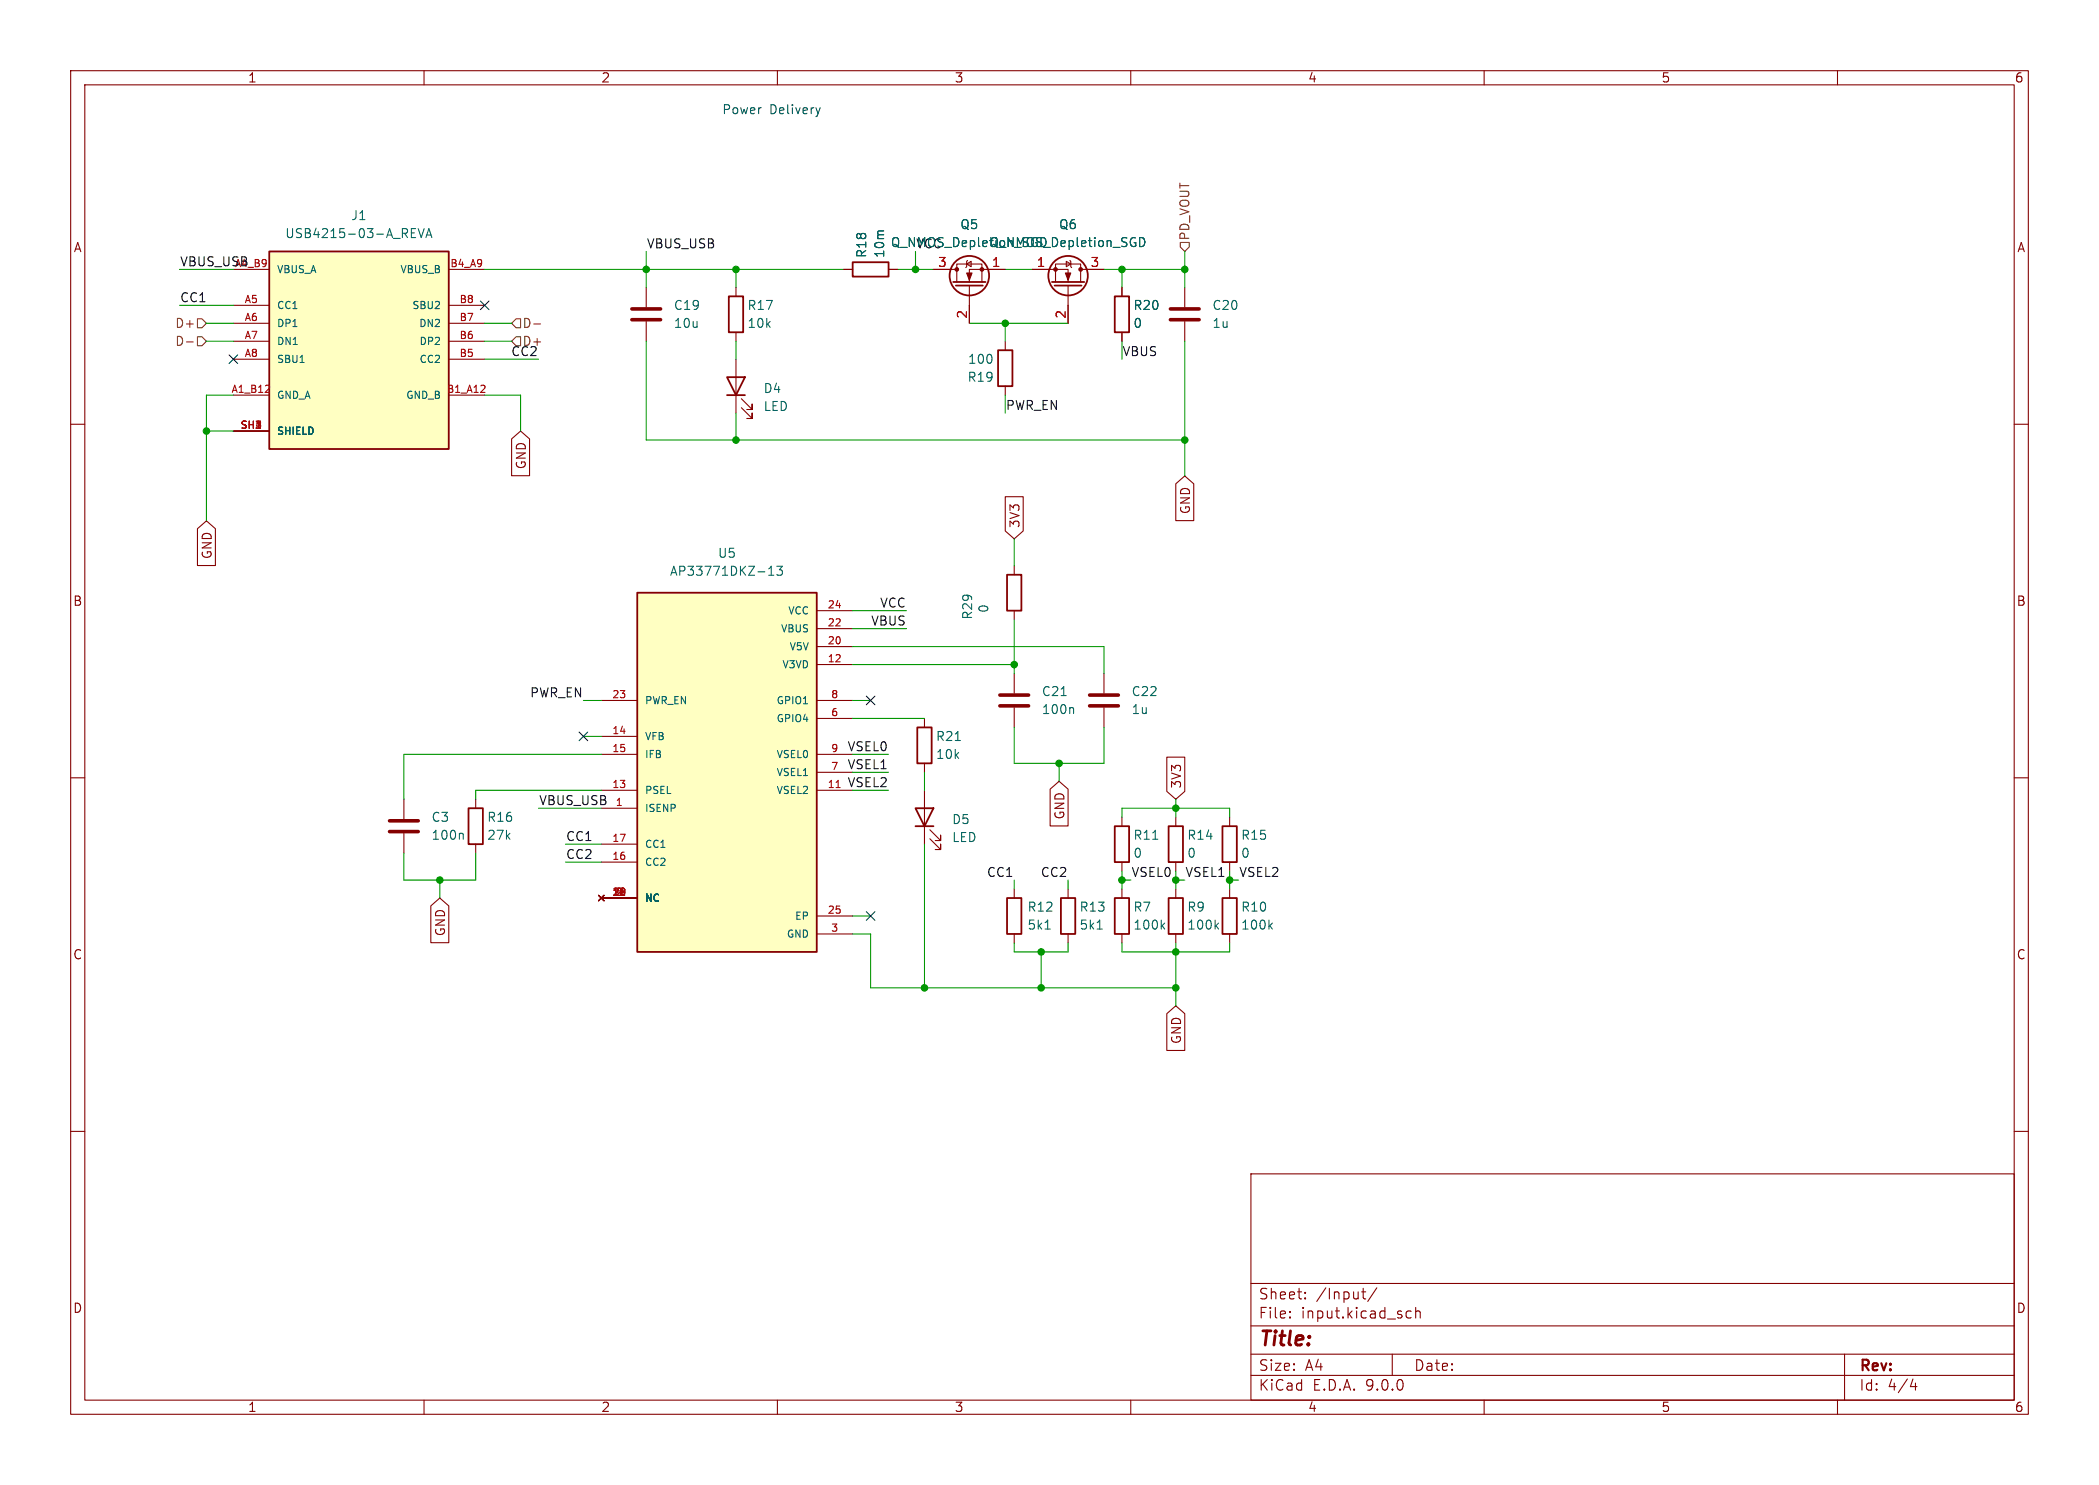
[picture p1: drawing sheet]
<svg xmlns="http://www.w3.org/2000/svg" width="297mm" height="210mm" viewBox="0 0 297 210" stroke-linecap="round" stroke-linejoin="round" font-family="sans-serif">
<g fill="none" stroke="#840000" stroke-width=".15">
<path d="M10 10h277v190h-277zM12 12h273v186h-273zM60 10v2M110 10v2M160 10v2M210 10v2M260 10v2M119.4 38.1h1.2M125.7 38.1h1.3M132.1 38.1h3.3M135.4 39.9v-2.6h3.5v2.6M136.8 37.3l.6-.3v.7z"/>
<path d="M136.9 36.8l-.1 .2v.7l-.1 .1M142.2 38.1h-5v1.8M137.2 40.4v5.3M167.6 40.6v2.8M167.6 45.5v2.8M10 60h2M285 60h2M143.5 80v1.3M143.5 86.4v1.2M10 110h2M57.1 113v2.8M57.1 117.9v2.8"/>
<path d="M166.4 115.6v1.2M285 110h2M166.4 121.9v1.3M166.4 125.7v1.3M166.4 132.1v1.3M10 160h2M177 166h108v32h-108zM285 160h2M60 198v2M110 198v2M160 198v2M177 194.5h108"/>
<path d="M177 191.5h108M177 187.5h108M177 181.5h108M182.5 186.3h.1l-.1 .1M182.5 186.3v.1M182.5 185.5v.1M182.5 185.5h.1l-.1 .1M184.7 183.6v.1M184.7 183.6h-.1l.1 .1M184.7 182.8v.1M184.7 182.8h-.1l.1 .1M192.7 182.7h.5"/>
<path d="M192.9 182.2v1.3l.1 .1 .2 .1M194.8 182.1l-1.3 2M197 191.5v3M199 186.3l.2 .1 .5-.1M199.7 185.5l-.5-.1-.2 .1M200.3 185.5a.37 .37 0 0 1 .7 .1v.8M200.3 184.9v1.5M210 198v2M260 198v2M261 191.5v6.5M270.7 195l-.4 1.1h.9M271 195.6v1"/>
</g>
<path d="M165.6 43.7h4.1M165.6 45.2h4.1M55.1 116.1h4.1M55.1 117.6h4.1" fill="none" stroke="#840000" stroke-width=".51"/>
<path d="M65.4 117.8l.1 .2v.7M172.1 130.9l.3 .5M172.4 130.5l-.5 .5" fill="none" stroke="#006464" stroke-width=".15"/>
<g fill="none" stroke="#840000" stroke-width=".25">
<path d="M120.6 37.1h5.1v2h-5.1zM134.9 39.9h4.5M135.3 40.4h3.8M142.5 81.3h2v5.1h-2zM165.4 116.8h2v5.1h-2zM165.4 127h2v5.1h-2z"/>
<circle cx="137.2" cy="39" r="2.79"/>
</g>
<g fill="#840000" stroke="#840000" stroke-width=".15">
<path d="M136.8 38.6h.7l-.3 1z"/>
<circle cx="135.4" cy="38.1" r=".25"/>
<circle cx="138.9" cy="38.1" r=".25"/>
</g>
<path d="M38.1 35.6h25.4v27.9h-25.4z" fill="#ffffc2"/>
<path d="M38.1 35.6h25.4v27.9h-25.4z" fill="none" stroke="#840000" stroke-width=".25"/>
<g fill="none" stroke="#840000" stroke-width=".15">
<path d="M33 38.1h5.1M63.5 38.1h5.1M33 43.2h5.1M33 45.7h5.1M33 48.3h5.1M33 50.8h5.1M33 55.9h5.1M63.5 43.2h5.1M63.5 45.7h5.1M63.5 48.3h5.1M63.5 50.8h5.1M63.5 55.9h5.1"/>
<path d="M33 61h5.1"/>
</g>
<path d="M58.2 32.9h.4M58.2 33.6h.6M58.2 32.3h.6M59.2 32.3l.4 1.3 .4-1.3M60.3 33.6l.4-1.3 .4 1.3M60.4 33.2h.6M42.5 51.3h.5" fill="none" stroke="#006464" stroke-width=".15"/>
<path d="M37.5 55.5h.6M38.1 54.6v.3M68 55.5h.6M68.6 54.6v.3" fill="none" stroke="#a90000" stroke-width=".15"/>
<path d="M90.2 83.8h25.4v50.8h-25.4z" fill="#ffffc2"/>
<g fill="none" stroke="#840000" stroke-width=".25">
<path d="M148.8 39.9h4.6M102.9 53.3h2.5l-1.3 2.6zM102.9 55.9h2.5M103.1 41.9h2.1v5.1h-2.1zM141.2 49.5h2.1v5.1h-2.1zM149.2 40.4h3.8M157.7 41.9h2.1v5.1h-2.1zM90.2 83.8h25.4v50.8h-25.4zM66.3 114.3h2v5.1h-2zM129.5 114.3h2.6l-1.3 2.5zM129.5 116.8h2.6M129.8 102.9h2v5.1h-2z"/>
<path d="M157.7 116.8h2.1v5.1h-2.1zM173 116.8h2v5.1h-2zM142.5 127h2v5.1h-2zM150.1 127h2v5.1h-2zM157.7 127h2.1v5.1h-2.1zM173 127h2v5.1h-2z"/>
<circle cx="151.1" cy="39" r="2.79"/>
</g>
<g fill="none" stroke="#840000" stroke-width=".15">
<path d="M119.4 38.1h1.2M125.7 38.1h1.3M132.1 38.1h2.5M139.7 38.1h2.5M146 38.1h5.1v1.8M149.4 39.9v-2.6h3.5v2.6M150.9 37l.6 .3-.6 .4zM151.4 36.8l.1 .2v.7l.1 .1M152.9 38.1h3.3M91.4 40.6v2.8M91.4 45.5v2.8M104.1 40.6v1.3"/>
<path d="M104.1 47v1.3M104.1 50.8v7.6M104.9 57.7l1.5 1.5v-.8v.8h-.7M104.9 56.4l1.5 1.5v-.7v.7h-.7M137.2 43.2v2.5M142.2 48.3v1.2M142.2 54.6v1.3M151.1 40.4v5.3M158.7 40.6v1.3M158.7 47v1.3M27.9 74.8l1.3-1.1 1.3 1.1v5.2h-2.6zM72.4 62.1l1.3-1.1 1.2 1.1v5.2h-2.5z"/>
<path d="M142.2 70.2h2.6v4.9l-1.3 1.1-1.3-1.1zM166.4 68.4l1.2-1.1 1.3 1.1v5.2h-2.5zM85.1 99.1h5.1M115.6 99.1h5M115.6 86.4h5M115.6 88.9h5M115.6 91.4h5M115.6 94h5M143.5 95.3v2.7M156.2 95.3v2.7M67.3 113v1.3M67.3 119.4v1.3"/>
<path d="M85.1 104.1h5.1M85.1 106.7h5.1M85.1 111.8h5.1M85.1 114.3h5.1M85.1 119.4h5.1M115.6 106.7h5M115.6 111.8h5M115.6 101.6h5M115.6 109.2h5M130.8 101.6v1.3M130.8 108v1.2M130.8 111.8v7.6"/>
<path d="M131.6 118.6l1.5 1.5v-.7v.7h-.8M131.6 117.3l1.5 1.6v-.8v.8h-.8M143.5 100.1v2.8M148.6 111.6l1.3-1.1 1.2 1.1v5.2h-2.5zM156.2 100.1v2.8M158.7 115.6v1.2M165.1 107.1h2.5v4.8l-1.2 1.1-1.3-1.1zM174 115.6v1.2M61 128.1l1.2-1.1 1.3 1.1v5.2h-2.5zM84.7 126.6l.8 .8M85.1 121.9h5.1M85.1 127h5.1"/>
<path d="M85.5 126.6l-.8 .8M115.6 129.5h5M115.6 132.1h5M143.5 125.7v1.3M143.5 132.1v1.3M151.1 125.7v1.3M151.1 132.1v1.3M158.7 121.9v1.3M158.7 125.7v1.3M158.7 132.1v1.3M174 121.9v1.3M174 125.7v1.3"/>
<path d="M174 132.1v1.3M165.1 143.4l1.3-1.2 1.2 1.2v5.2h-2.5z"/>
</g>
<path d="M118.3 111.4h.6" fill="none" stroke="#a90000" stroke-width=".15"/>
<g fill="none" stroke="#006464" stroke-width=".15">
<path d="M161.3 33.6a.64 .64 0 0 1 .7 .6 .64 .64 0 0 1-.7 .7M108.8 81.4h.7M108.8 80.4l.3-.3v1.3M109.9 80.1h.8l-.4 .5 .3 .1v.5l-.1 .2h-.4l-.2-.2M150.2 98.4h.7M135.2 104.7h.7M151.7 100.1l.2 .1v.7M163.1 118.7h.7M147.9 131.4h.7M155.2 131.4h.8M164.4 130.9l.4 .5M164.8 130.5l-.5 .5"/>
<path d="M179.7 130.9l.3 .5M180 130.5l-.4 .5"/>
</g>
<g fill="#840000" stroke="#840000" stroke-width=".15">
<path d="M150.7 38.6h.8l-.4 1z"/>
<circle cx="152.9" cy="38.1" r=".25"/>
<circle cx="149.4" cy="38.1" r=".25"/>
</g>
<path d="M89.4 43.7h4.1M89.4 45.2h4.1M141.5 98.3h4M141.5 99.8h4M154.2 98.3h4M154.2 99.8h4" fill="none" stroke="#840000" stroke-width=".51"/>
<path d="M167 34.3h1.3v.6l-.7 .7-.6-.7zM26.4 48.4h.9M27.9 47.6h.7l.6 .7-.6 .6h-.7zM27.9 45.1h.7l.6 .6-.6 .7h-.7zM73 47.6h.7v1.3h-.7l-.6-.6zM73 45.1h.7v1.3h-.7l-.6-.7zM75.5 45.8h1" fill="none" stroke="#725600" stroke-width=".15"/>
<g fill="none" stroke="#009600" stroke-width=".15">
<path d="M25.4 38.1h7.6M68.6 38.1h50.8M91.4 35.6v5M104.1 38.1v2.5M127 38.1h5.1M129.5 35.6v2.5M142.2 38.1h3.8M156.2 38.1h11.4M158.7 38.1v2.5M167.6 35.6v5M25.4 43.2h7.6M29.2 45.7h3.8"/>
<path d="M29.2 48.3h3.8M33 55.9h-3.8v17.8M68.6 45.7h3.8M68.6 48.3h3.8M68.6 55.9h5.1v5.1M68.6 50.8h7.6M91.4 48.3v13.9h76.2M104.1 48.3v2.5M104.1 58.4v3.8M137.2 45.7h13.9M142.2 45.7v2.6M142.2 55.9v2.5"/>
<path d="M158.7 48.3v2.5M167.6 48.3v19M29.2 61h3.8M143.5 76.2v3.8M82.5 99.1h2.6M120.6 91.4h35.6v3.9M120.6 99.1h2.6M120.6 86.4h7.7M120.6 88.9h7.7M120.6 94h22.9M143.5 87.6v7.7M76.2 114.3h8.9"/>
<path d="M80 119.4h5.1M82.5 104.1h2.6M85.1 111.8h-17.8v1.2M85.1 106.7h-28v6.3M120.6 101.6h10.2M120.6 111.8h5.1M120.6 109.2h5.1M120.6 106.7h5.1M130.8 109.2v2.6M130.8 119.4v20.3M143.5 102.9v5.1h12.7v-5.1M149.9 108v2.5"/>
<path d="M158.7 115.6v-1.3h15.3v1.3M166.4 113v2.6M57.1 120.7v3.8h10.2v-3.8M62.2 124.5v2.5M80 121.9h5.1M120.6 132.1h2.6v7.6h43.2M120.6 129.5h2.6M143.5 124.5v1.2M143.5 133.4v1.2h7.6v-1.2M147.3 134.6v5.1M151.1 124.5v1.2M158.7 123.2v2.5"/>
<path d="M158.7 133.4v1.2h15.3v-1.2M158.7 124.5h1.3M166.4 123.2v2.5M166.4 133.4v8.8M166.4 124.5h1.2M174 123.2v2.5M174 124.5h1.3"/>
</g>
<path d="M32.4 50.2l1.2 1.2M33.6 50.2l-1.2 1.2M68 42.6l1.2 1.2M69.2 42.6l-1.2 1.2M122.6 98.5l1.2 1.2M123.8 98.5l-1.2 1.2M81.9 103.5l1.3 1.2M83.2 103.5l-1.3 1.2M122.6 128.9l1.2 1.2M123.8 128.9l-1.2 1.2" fill="none" stroke="#000084" stroke-width=".15"/>
<path d="M116.1 15.2l-.3 .9" fill="none" stroke="#0000c2" stroke-width=".15"/>
<g fill="#009600" stroke="#009600" stroke-width=".15">
<circle cx="147.3" cy="134.6" r=".46"/>
<circle cx="166.4" cy="139.7" r=".46"/>
<circle cx="166.4" cy="134.6" r=".46"/>
<circle cx="158.7" cy="124.5" r=".46"/>
<circle cx="174" cy="124.5" r=".46"/>
<circle cx="166.4" cy="114.3" r=".46"/>
<circle cx="143.5" cy="94" r=".46"/>
<circle cx="167.6" cy="62.2" r=".46"/>
<circle cx="167.6" cy="38.1" r=".46"/>
<circle cx="29.2" cy="61" r=".46"/>
<circle cx="62.2" cy="124.5" r=".46"/>
<circle cx="149.9" cy="108" r=".46"/>
<circle cx="166.4" cy="124.5" r=".46"/>
<circle cx="130.8" cy="139.7" r=".46"/>
<circle cx="147.3" cy="139.7" r=".46"/>
<circle cx="104.1" cy="38.1" r=".46"/>
<circle cx="91.4" cy="38.1" r=".46"/>
<circle cx="142.2" cy="45.7" r=".46"/>
<circle cx="129.5" cy="38.1" r=".46"/>
<circle cx="104.1" cy="62.2" r=".46"/>
<circle cx="158.7" cy="38.1" r=".46"/>
</g>
<text font-size="2.8" fill="#840000" x="178" y="190.9">Title:</text>
<g font-size="2.1" fill="#840000">
<text x="178" y="184">Sheet:</text>
<text x="186.2" y="184">/Input/</text>
<text x="178" y="186.7">File:</text>
<text x="184.1" y="186.7">input.kicad_sch</text>
<text x="178" y="196.9">KiCad</text>
<text x="178" y="194.1">Size:</text>
<text x="184.7" y="194.1">A4</text>
<text x="185.7" y="196.9">E.D.A.</text>
<text x="193.3" y="196.9">9.0.0</text>
<text x="200" y="194.1">Date:</text>
<text x="263" y="194.3">Rev:</text>
<text x="263" y="196.9">Id:</text>
<text x="267.1" y="196.9">4/4</text>
</g>
<g font-size="1.8" fill="#840000">
<text x="35" y="11.9">1</text>
<text x="85" y="11.9">2</text>
<text x="135" y="11.9">3</text>
<text x="185" y="11.9">4</text>
<text x="235" y="11.9">5</text>
<text x="285" y="11.9">6</text>
<text x="10.3" y="35.9">A</text>
<text x="285.3" y="35.9">A</text>
<text x="74.6" y="66.5" transform="rotate(-90 74.6 66.5)">GND</text>
<text x="144.5" y="74.8" transform="rotate(-90 144.5 74.8)">3V3</text>
<text x="168.6" y="72.8" transform="rotate(-90 168.6 72.8)">GND</text>
<text x="30.2" y="79.2" transform="rotate(-90 30.2 79.2)">GND</text>
<text x="10.3" y="85.9">B</text>
<text x="285.3" y="85.9">B</text>
<text x="167.3" y="111.6" transform="rotate(-90 167.3 111.6)">3V3</text>
<text x="150.8" y="116" transform="rotate(-90 150.8 116)">GND</text>
<text x="10.3" y="135.9">C</text>
<text x="63.2" y="132.5" transform="rotate(-90 63.2 132.5)">GND</text>
<text x="285.3" y="135.9">C</text>
<text x="167.3" y="147.7" transform="rotate(-90 167.3 147.7)">GND</text>
<text x="10.3" y="185.9">D</text>
<text x="285.3" y="185.9">D</text>
<text x="35" y="199.9">1</text>
<text x="85" y="199.9">2</text>
<text x="135" y="199.9">3</text>
<text x="185" y="199.9">4</text>
<text x="235" y="199.9">5</text>
<text x="285" y="199.9">6</text>
</g>
<g font-size="1.8" fill="#0000c2">
<text x="102.1" y="16.4">Power</text>
<text x="108.9" y="16.4">Delivery</text>
</g>
<g font-size="1.8" fill="#006464">
<text x="40.3" y="33.9">USB4215-03-A_REVA</text>
<text x="49.6" y="31.3">J1</text>
<text x="126" y="35.2">Q_NMOS_Depletion_SGD</text>
<text x="129.5" y="35.2">VCC</text>
<text x="135.8" y="32.6">Q5</text>
<text x="139.9" y="35.2">Q_NMOS_Depletion_SGD</text>
<text x="149.8" y="32.6">Q6</text>
<text x="122.8" y="36.6" transform="rotate(-90 122.8 36.6)">R18</text>
<text x="125.3" y="36.6" transform="rotate(-90 125.3 36.6)">10m</text>
<text x="95.3" y="44">C19</text>
<text x="95.3" y="46.6">10u</text>
<text x="105.7" y="46.6">10k</text>
<text x="105.7" y="44">R17</text>
<text x="160.3" y="46.6">0</text>
<text x="160.3" y="44">R20</text>
<text x="171.5" y="46.6">1u</text>
<text x="171.5" y="44">C20</text>
<text x="136.9" y="51.7">100</text>
<text x="108" y="55.8">D4</text>
<text x="108" y="58.3">LED</text>
<text x="136.8" y="54.2">R19</text>
<text x="94.7" y="81.6">AP33771DKZ-13</text>
<text x="101.5" y="79.1">U5</text>
<text x="137.8" y="87.7" transform="rotate(-90 137.8 87.7)">R29</text>
<text x="140.1" y="86.8" transform="rotate(-90 140.1 86.8)">0</text>
<text x="147.3" y="101.2">100n</text>
<text x="147.3" y="98.7">C21</text>
<text x="160" y="101.2">1u</text>
<text x="160" y="98.7">C22</text>
<text x="132.3" y="107.5">10k</text>
<text x="132.3" y="105">R21</text>
<text x="61" y="116.4">C3</text>
<text x="61" y="119">100n</text>
<text x="68.8" y="119">27k</text>
<text x="68.8" y="116.4">R16</text>
<text x="134.6" y="116.8">D5</text>
<text x="134.6" y="119.3">LED</text>
<text x="160.3" y="119">R11</text>
<text x="167.9" y="119">R14</text>
<text x="175.5" y="119">R15</text>
<text x="160.3" y="121.5">0</text>
<text x="167.9" y="121.5">0</text>
<text x="175.5" y="121.5">0</text>
<text x="145.3" y="131.7">5k1</text>
<text x="145.3" y="129.1">R12</text>
<text x="152.7" y="131.7">5k1</text>
<text x="152.7" y="129.1">R13</text>
<text x="160.3" y="129.1">R7</text>
<text x="160.3" y="131.7">100k</text>
<text x="167.9" y="129.1">R9</text>
<text x="167.9" y="131.7">100k</text>
<text x="175.5" y="129.1">R10</text>
<text x="175.5" y="131.7">100k</text>
</g>
<g font-size="1.8" fill="#0f0f0f">
<text x="91.4" y="35.2">VBUS_USB</text>
<text x="25.4" y="37.8">VBUS_USB</text>
<text x="25.4" y="42.8">CC1</text>
<text x="72.2" y="50.5">CC2</text>
<text x="73.9" y="49.1">D+</text>
<text x="158.7" y="50.5">VBUS</text>
<text x="142.2" y="58.1">PWR_EN</text>
<text x="123.2" y="88.6">VBUS</text>
<text x="124.4" y="86">VCC</text>
<text x="74.9" y="98.7">PWR_EN</text>
<text x="119.8" y="106.3">VSEL0</text>
<text x="76.2" y="114">VBUS_USB</text>
<text x="119.8" y="108.9">VSEL1</text>
<text x="119.8" y="111.4">VSEL2</text>
<text x="80" y="119">CC1</text>
<text x="80" y="121.6">CC2</text>
<text x="139.6" y="124.1">CC1</text>
<text x="147.2" y="124.1">CC2</text>
<text x="160" y="124.1">VSEL0</text>
<text x="167.6" y="124.1">VSEL1</text>
<text x="175.3" y="124.1">VSEL2</text>
</g>
<g font-size="1.8" fill="#725600">
<text x="168.5" y="34.1" transform="rotate(-90 168.5 34.1)">PD_VOUT</text>
<text x="24.7" y="46.6">D+</text>
<text x="73.9" y="46.6">D-</text>
<text x="24.7" y="49.1">D-</text>
</g>
<g font-size="1.8" fill="#a90000">
<text x="132.6" y="37.8">3</text>
<text x="140.3" y="37.8">1</text>
<text x="146.6" y="37.8">1</text>
<text x="154.2" y="37.8">3</text>
<text x="136.9" y="45.2" transform="rotate(-90 136.9 45.2)">2</text>
<text x="150.9" y="45.2" transform="rotate(-90 150.9 45.2)">2</text>
</g>
<text font-size="1.4" fill="#0f0f0f" x="33.1" y="37.8">A4_B9</text>
<g font-size="1.4" fill="#006464">
<text x="39.1" y="38.8">VBUS_A</text>
<text x="56.5" y="38.8">VBUS_B</text>
<text x="39.1" y="43.9">CC1</text>
<text x="39.1" y="46.5">DP1</text>
<text x="58.2" y="43.9">SBU2</text>
<text x="59.2" y="46.5">DN2</text>
<text x="39.1" y="49">DN1</text>
<text x="39.1" y="51.5">SBU1</text>
<text x="59.2" y="49">DP2</text>
<text x="59.2" y="51.5">CC2</text>
<text x="39.1" y="56.6">GND_A</text>
<text x="57.3" y="56.6">GND_B</text>
<text x="39.1" y="61.7">SHIELD</text>
<text x="110.4" y="89.6">VBUS</text>
<text x="111.4" y="87.1">VCC</text>
<text x="110.6" y="94.7">V3VD</text>
<text x="111.6" y="92.2">V5V</text>
<text x="91.2" y="99.8">PWR_EN</text>
<text x="109.8" y="99.8">GPIO1</text>
<text x="91.2" y="104.9">VFB</text>
<text x="91.2" y="107.4">IFB</text>
<text x="109.8" y="102.3">GPIO4</text>
<text x="109.8" y="107.4">VSEL0</text>
<text x="91.2" y="112.5">PSEL</text>
<text x="109.8" y="110">VSEL1</text>
<text x="109.8" y="112.5">VSEL2</text>
<text x="91.2" y="115">ISENP</text>
<text x="91.2" y="120.1">CC1</text>
<text x="91.2" y="122.7">CC2</text>
<text x="91.2" y="127.7">NC</text>
<text x="112.4" y="130.3">EP</text>
<text x="111.2" y="132.8">GND</text>
</g>
<g font-size="1.4" fill="#a90000">
<text x="63.6" y="37.8">B4_A9</text>
<text x="34.5" y="42.9">A5</text>
<text x="34.5" y="45.5">A6</text>
<text x="64.9" y="42.9">B8</text>
<text x="64.9" y="45.5">B7</text>
<text x="34.5" y="48">A7</text>
<text x="34.5" y="50.5">A8</text>
<text x="64.9" y="48">B6</text>
<text x="64.9" y="50.5">B5</text>
<text x="32.7" y="55.6">A1_B12</text>
<text x="63.1" y="55.6">B1_A12</text>
<text x="33.9" y="60.7">SH1</text>
<text x="35.9" y="60.7">2</text>
<text x="117" y="86.1">24</text>
<text x="117" y="88.6">22</text>
<text x="117" y="91.2">20</text>
<text x="117" y="93.7">12</text>
<text x="86.5" y="98.8">23</text>
<text x="117.5" y="98.8">8</text>
<text x="117.5" y="101.3">6</text>
<text x="86.5" y="103.9">14</text>
<text x="86.5" y="106.4">15</text>
<text x="117.5" y="106.4">9</text>
<text x="86.5" y="111.5">13</text>
<text x="117" y="111.5">11</text>
<text x="117.5" y="109">7</text>
<text x="86.5" y="119.1">17</text>
<text x="87" y="114">1</text>
<text x="86.5" y="121.7">16</text>
<text x="87" y="126.7">49</text>
<text x="87" y="126.7">5</text>
<text x="117" y="129.3">25</text>
<text x="117.5" y="131.8">3</text>
</g>
</svg>
